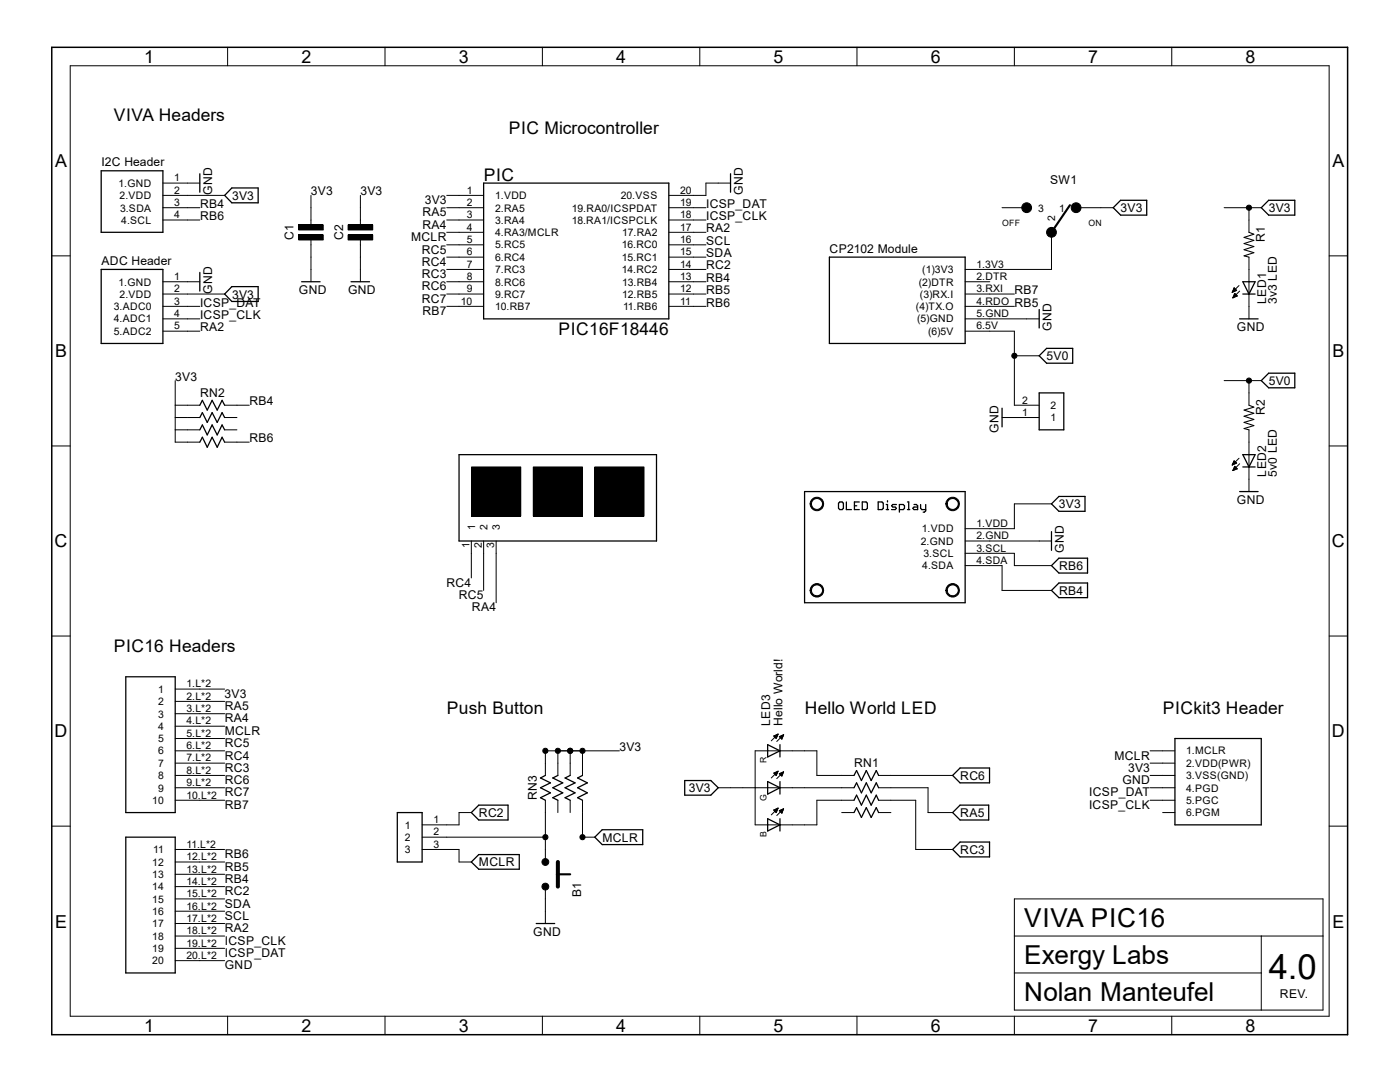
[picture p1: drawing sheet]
<svg xmlns="http://www.w3.org/2000/svg" width="279mm" height="216mm" viewBox="0 0 279 216" stroke-linecap="round" stroke-linejoin="round" font-family="sans-serif">
<g fill="none" stroke="#000" stroke-width=".25">
<path d="M20.2 34.1h12.3v12.3h-12.3zM39.9 34.7v3.7M46.3 37.5h5.2v3h-5.2l-1.5-1.5zM96.5 36.5h37v27.1h-37zM145.8 34.7v3.7M20.2 53.8h12.3v14.7h-12.3zM39.9 54.4v3.7M46.3 57.2h5.2v3h-5.2l-1.5-1.5zM60.2 56.2h3.7M70.1 56.2h3.6M165.5 51.3h27.1v17.2h-27.1zM222.2 41.4l1.4-1.4h5.3v2.9h-5.3z"/>
<path d="M248 56.2h2.5l-1.2 2.5zM248 58.7h2.5M251.7 41.4l1.5-1.4h5.2v2.9h-5.2zM207.4 61.8v3.6M207.4 78.4h4.9v7.4h-4.9zM208.9 69.5h5.2v3h-5.2l-1.5-1.5zM247.4 63.6h3.7M251.7 75.9l1.5-1.4h5.2v2.9h-5.2zM39.9 80.9l.5-1 1 1.9 .9-1.9 1 1.9 1-1.9 .5 1M39.9 83.3l.5-1 1 2 .9-2 1 2 1-2 .5 1M39.9 85.8l.5-1 1 2 .9-2 1 2 1-2 .5 1M39.9 88.2l.5-1 1 2 .9-2 1 2 1-2 .5 1"/>
<path d="M91.6 90.7h39.4v17.2h-39.4zM160.6 98.1h32v22.2h-32zM177.1 99.9v.3M200 81.4v3.8M211.3 99.1h5.2v2.9h-5.2l-1.5-1.5zM247.4 98.1h3.7M248 90.7h2.5l-1.2 2.5zM248 93.2h2.5M167.3 100.4l.3-.2h.5l.2 .2v1l-.2 .3h-.5l-.3-.3zM168.9 100.2v1.5h1M170.5 100.9h.5M171.5 100.2h-1v1.5h1"/>
<path d="M172.1 100.2h.7l.3 .2v1l-.3 .3h-.7zM175.3 100.2h.7l.3 .2v1l-.3 .3h-.7zM176.9 101.7h.4M176.9 100.7h.2v1M178.9 100.7h-.7l-.3 .2 .3 .3h.4l.3 .2-.3 .3h-.7M179.5 101.7h.8l.2-.3v-.5l-.2-.2h-.8v1.5M181.1 100.2h.3v1.5M181.1 101.7h.5M182.4 100.7h.5l.2 .2v.8h-.7l-.2-.3 .2-.2h.7M183.7 100.7v.7l.3 .3h.7M184.7 100.7v1.2l-.2 .3h-.3M209.8 106.1v3.7"/>
<path d="M211.3 116.3h5.7v3h-5.7l-1.5-1.5zM211.3 111.4h5.7v2.9h-5.7l-1.5-1.4zM25.1 135h9.9v27.1h-9.9zM108.8 154.7l-.9 .5 2 1-2 1 2 1-2 1 .9 .5M111.3 154.7l-1 .5 2 1-2 1 2 1-2 1 1 .5M113.8 154.7l-1 .5 2 1-2 1 2 1-2 1 1 .5M116.2 154.7l-.9 .5 1.9 1-1.9 1 1.9 1-1.9 1 .9 .5M136.7 155.7h5.2l1.4 1.5-1.4 1.5h-5.2zM153.2 148.6l2.5 1.2-2.5 1.2zM153.2 156l2.5 1.2-2.5 1.3zM155.7 148.6v2.4M155.7 156v2.5"/>
<path d="M170.4 154.7l.5-.9 1 1.9 1-1.9 1 1.9 1-1.9 .4 .9M170.4 157.2l.5-1 1 2 1-2 1 2 1-2 .4 1M170.4 159.7l.5-1 1 2 1-2 1 2 1-2 .4 1M190.1 154.7l1.5-1.5h5.9v3h-5.9zM234.5 147.4h17.2v17.2h-17.2zM25.1 167h9.9v27.1h-9.9zM79.3 162.1h4.9v9.9h-4.9zM94.1 162.1l1.4-1.4h5.9v2.9h-5.9zM95.5 170.5h8.1v2.9h-8.1l-1.4-1.4zM118.7 167l1.5-1.4h8.1v2.9h-8.1zM153.2 163.4l2.5 1.2-2.5 1.2zM155.7 163.4v2.4"/>
<path d="M170.4 162.1l.5-.9 1 1.9 1-1.9 1 1.9 1-1.9 .4 .9M190.1 162.1l1.5-1.4h5.7v2.9h-5.7zM191.6 168h5.9v3h-5.9l-1.5-1.5zM107 184.3h3.7"/>
</g>
<path d="M249.3 46.4l.9 .3-1.9 .7 1.9 .6-1.9 .6 1.9 .6-1.9 .6 1.9 .6-1.9 .7 1 .2M249.3 80.9l.9 .3-1.9 .6 1.9 .7-1.9 .6 1.9 .6-1.9 .6 1.9 .6-1.9 .6 1 .3" fill="none" stroke="#000" stroke-width=".21"/>
<g fill="none" stroke="#000" stroke-width=".2">
<path d="M14 13.1h251.3v189.7h-251.3zM45.4 9.4v3.7M76.8 9.4v3.7M108.2 9.4v3.7M139.7 9.4v3.7M171 9.4v3.7M202.4 9.4v3.7M233.8 9.4v3.7M32.5 39h12.3M32.5 36.5h7.4M62.1 39v6.4M71.9 39v6.4"/>
<path d="M89.2 39h7.3M145.8 36.5h-4.9v2.5h-7.4M10.3 51.1h3.7M32.5 41.4h7.4M32.5 43.9h7.4M32.5 56.2h7.4M32.5 58.7h12.3M59.6 44.9h4.9v1h-4.9zM59.6 46.9h4.9v1h-4.9zM62.1 47.4v8.8M69.5 44.9h4.9v1h-4.9zM69.5 46.9h4.9v1h-4.9z"/>
<path d="M71.9 47.4v8.8M89.2 41.4h7.3M89.2 43.9h7.3M89.2 46.4h7.3M89.2 48.9h7.3M89.2 51.3h7.3M89.2 53.8h7.3M89.2 56.2h7.3M89.2 58.7h7.3M133.5 41.4h7.4M133.5 43.9h7.4M133.5 46.4h7.4"/>
<path d="M133.5 48.9h7.4M133.5 51.3h7.4M133.5 53.8h7.4M133.5 56.2h7.4M133.5 58.7h7.4M192.6 56.2h4.9M192.6 58.7h9.8M200 41.4h4.9M209.8 46.4v7.4h-17.2M214.8 41.4h7.4M244.3 41.4h7.4M245.9 58.3h.1"/>
<path d="M246 58.2h.2M246 58.1h.3M246 58h.5M246 59.4h.1M246.1 58h.7M246.1 59.3h.2M246.1 57.9h.6M246.1 59.2h.4M246.2 57.8h.4M246.2 57.7h.3M246.2 59.1h.5M246.2 57.6h.3"/>
<path d="M246.2 59.1h.7M246.3 57.5h.1M246.3 59h.5M246.3 57.4l-.4 .9M246.3 57.4l.5 .6-.9 .3M246.3 57.4h.1M246.3 58.9h.5M246.3 58.8h.4M246.3 58.7h.3M246.4 58.6h.1M246.4 58.5l.5 .6-.9 .3zM247.3 57l-1.4 1.3"/>
<path d="M247.4 58.1l-1.4 1.3M249.3 41.4v5M249.3 51.3v12.3M265.3 51.1h3.6M32.5 63.6h7.4M32.5 61.1h7.4M32.5 66.1h7.4M35 75.9v12.3h4.9M89.2 61.1h7.3M133.5 61.1h7.4M192.6 63.6h14.8M192.6 61.1h9.8"/>
<path d="M192.6 66.1h9.8v14.8h5M202.4 71h5M244.3 75.9h7.4M249.3 75.9v5M10.3 89h3.7M35 83.3h4.9M35 80.9h4.9M35 85.8h4.9M44.8 83.3h2.5M44.8 80.9h4.9M44.8 85.8h2.5M44.8 88.2h4.9"/>
<path d="M94.1 93.2h9.8v9.8h-9.8zM106.4 93.2h9.8v9.8h-9.8zM118.7 93.2h9.8v9.8h-9.8zM162 99.7a1.35 1.35 0 0 1 2.2 .2 1.35 1.35 0 0 1-.8 2 1.35 1.35 0 0 1-1.7-1.4h.2a1.11 1.11 0 0 1 1.5-1 1.11 1.11 0 0 1 .4 1.8 1.11 1.11 0 0 1-1.8-.4l-.1-.4h-.2zM189.1 99.7a1.35 1.35 0 0 1 2.2 .2 1.35 1.35 0 0 1-.8 2 1.35 1.35 0 0 1-1.7-1.4h.2a1.11 1.11 0 0 1 1.5-1 1.11 1.11 0 0 1 .4 1.8 1.11 1.11 0 0 1-1.8-.4l-.1-.4h-.2zM200 83.3h7.4M246 92.8h.1M246 92.7h.2M246 92.6h.4M246 92.5h.6M246.1 92.4h.7M246.1 93.9h.1"/>
<path d="M246.1 93.8h.2M246.1 92.3h.6M246.1 93.7h.4M246.2 92.2h.4M246.2 92.2h.3M246.2 93.6h.5M246.2 92.1h.3M246.2 93.5h.7M246.3 92h.1M246.3 93.4h.5M246.3 91.9l.5 .5-.9 .4zM246.3 93.3h.4"/>
<path d="M246.3 93.3h.3M246.3 93.2h.2M246.4 93.1h.1M246.4 93l.5 .6-.9 .3zM247.3 91.4l-1.4 1.4M247.4 92.5l-1.4 1.4M249.3 85.8v12.3M265.3 89h3.6M94.1 107.9v7.4M96.5 107.9v9.9M99 107.9v12.4M162 116.9a1.35 1.35 0 0 1 2.2 .2 1.35 1.35 0 0 1-.8 2 1.35 1.35 0 0 1-1.7-1.3h.2a1.11 1.11 0 0 1 1.5-1.1 1.11 1.11 0 0 1 .4 1.8 1.11 1.11 0 0 1-1.8-.3l-.1-.4h-.2z"/>
<path d="M189.1 116.9a1.35 1.35 0 0 1 2.2 .2 1.35 1.35 0 0 1-.8 2 1.35 1.35 0 0 1-1.7-1.3h.2a1.11 1.11 0 0 1 1.5-1.1 1.11 1.11 0 0 1 .4 1.8 1.11 1.11 0 0 1-1.8-.3l-.1-.4h-.2zM192.6 107.9h17.2M192.6 110.4h9.8v2.5h7.4M192.6 112.9h7.4v4.9h9.8M209.8 100.5h-7.4v5h-9.8M10.3 126.9h3.7M35 137.5h9.8M35 140h9.8M265.3 126.9h3.6M35 149.8h9.8M35 152.3h9.8M35 154.7h9.8"/>
<path d="M35 157.2h9.8M35 159.7h9.8M35 142.4h9.8M35 144.9h9.8M35 147.4h9.8M108.8 159.7v12.3M111.3 149.8v4.9M111.3 159.7v2.4M113.8 149.8v4.9M113.8 159.7v2.4M116.2 159.7v7.3h2.5M116.2 149.8v4.9"/>
<path d="M123.6 149.8h-14.8v4.9M143.3 157.2h27.1M154.4 146.9l.9-.4-.4 .9zM154.4 146.9h.7M154.5 154.3h.6M154.5 147h.6M154.5 154.2h.7M154.6 146.8h.6M154.6 154.4h.5M154.6 147h.4M154.6 154.5h.4M154.7 147.1h.3"/>
<path d="M154.7 154.1h.5M154.7 154.6h.3M154.8 147.2h.2M154.8 146.7h.4M154.8 154.6h.1M154.9 147.3h.1M154.9 154.7h.1M154.9 154.1h.3M155 146.6h.2M155.1 154h.1M155.2 146.6h.1M155.3 146.5l-1.4 1.3"/>
<path d="M155.3 153.9l-1.4 1.3M155.3 153.9l-.9 .4 .5 .4M155.3 153.9l-.4 .8M155.5 147l.9-.4-.4 .9zM155.5 154.4h.7M155.6 147h.6M155.6 147h.7M155.6 154.5h.6M155.7 147.1h.5M155.7 154.6h.5M155.7 154.3h.6M155.7 147.2h.4"/>
<path d="M155.8 146.9h.5M155.8 154.6h.3M155.8 147.3h.3M155.9 154.7h.2M155.9 147.4h.1M155.9 154.2h.4M156 146.8h.3M156 154.8h.1M156 147.4h.1M156.1 154.1h.2M156.2 146.7h.1M156.3 154.1h.1"/>
<path d="M156.4 146.6l-1.4 1.4M156.4 146.6h.1M156.4 154l-1.4 1.4M156.4 154l-.9 .4M156.4 154l-.4 .9-.5-.5M170.4 154.7h-7.4v-4.9h-12.3v14.8h12.3v-4.9h7.4M175.3 154.7h14.8M175.3 157.2h9.9v4.9h4.9M175.3 159.7h7.5v9.8h7.3M229.5 149.8h5M229.5 152.3h5M229.5 154.7h5"/>
<path d="M229.5 157.2h5M229.5 159.7h5M10.3 164.8h3.7M35 169.5h9.8M35 172h9.8M35 174.5h9.8M35 176.9h9.8M35 179.4h9.8M84.2 169.5h7.4v2.5h2.5M84.2 167h24.6M94.1 162.1h-2.5v2.5h-7.4M108.8 176.9v7.4"/>
<path d="M154.4 161.6h.7M154.5 161.7h.6M154.6 161.8h.5M154.6 161.9h.4M154.6 161.5h.6M154.7 162h.3M154.8 162.1h.1M154.9 161.5h.3M155 161.4h.2M155.2 161.3h.1M155.3 161.2l-1.4 1.4M155.3 161.2l-.9 .4"/>
<path d="M155.3 161.2l-.4 .9-.5-.5M155.5 161.8l.9-.4-.4 .9zM155.6 161.8h.6M155.7 161.9h.5M155.7 161.7h.6M155.7 162h.4M155.8 162.1h.3M155.8 161.6h.5M155.9 162.1h.2M156 162.2h.1M156 161.5h.3M156.3 161.5h.1"/>
<path d="M156.4 161.4l-1.4 1.3M168 162.1h2.4M175.3 162.1h2.5M202.4 179.4h61.6v22.1h-61.6zM232 162.1h2.5M265.3 164.8h3.6M35 181.8h9.8M35 184.3h9.8M35 186.8h9.8M35 189.2h9.8M35 191.7h9.8M202.4 186.8h61.6"/>
<path d="M202.4 194.1h49.3M251.7 186.8v14.7M45.4 202.8v3.7M76.8 202.8v3.7M108.2 202.8v3.7M139.7 202.8v3.7M171 202.8v3.7M202.4 202.8v3.7M233.8 202.8v3.7"/>
<circle cx="204.9" cy="41.4" r=".98"/>
<circle cx="209.8" cy="46.4" r=".98"/>
<circle cx="214.8" cy="41.4" r=".98"/>
<circle cx="249.3" cy="41.4" r=".51"/>
<circle cx="202.4" cy="71" r=".51"/>
<circle cx="249.3" cy="75.9" r=".51"/>
<circle cx="108.8" cy="149.8" r=".51"/>
<circle cx="111.3" cy="149.8" r=".51"/>
<circle cx="113.8" cy="149.8" r=".51"/>
<circle cx="116.2" cy="149.8" r=".51"/>
<circle cx="108.8" cy="167" r=".51"/>
<circle cx="108.8" cy="176.9" r=".68"/>
<circle cx="108.8" cy="172" r=".68"/>
<circle cx="116.2" cy="167" r=".51"/>
</g>
<g fill="#000">
<path d="M59.6 44.9h4.9v1h-4.9z" fill-rule="evenodd"/>
<path d="M59.6 46.9h4.9v1h-4.9z" fill-rule="evenodd"/>
<path d="M69.5 44.9h4.9v1h-4.9z" fill-rule="evenodd"/>
<path d="M69.5 46.9h4.9v1h-4.9z" fill-rule="evenodd"/>
<path d="M94.1 93.2h9.8v9.8h-9.8z" fill-rule="evenodd"/>
<path d="M106.4 93.2h9.8v9.8h-9.8z" fill-rule="evenodd"/>
<path d="M118.7 93.2h9.8v9.8h-9.8z" fill-rule="evenodd"/>
<path d="M162 99.7a1.35 1.35 0 0 1 2.2 .2 1.35 1.35 0 0 1-.8 2 1.35 1.35 0 0 1-1.7-1.4h.2a1.11 1.11 0 0 1 1.5-1 1.11 1.11 0 0 1 .4 1.8 1.11 1.11 0 0 1-1.8-.4l-.1-.4h-.2z" fill-rule="evenodd"/>
<path d="M162 116.9a1.35 1.35 0 0 1 2.2 .2 1.35 1.35 0 0 1-.8 2 1.35 1.35 0 0 1-1.7-1.3h.2a1.11 1.11 0 0 1 1.5-1.1 1.11 1.11 0 0 1 .4 1.8 1.11 1.11 0 0 1-1.8-.3l-.1-.4h-.2z" fill-rule="evenodd"/>
<path d="M189.1 99.7a1.35 1.35 0 0 1 2.2 .2 1.35 1.35 0 0 1-.8 2 1.35 1.35 0 0 1-1.7-1.4h.2a1.11 1.11 0 0 1 1.5-1 1.11 1.11 0 0 1 .4 1.8 1.11 1.11 0 0 1-1.8-.4l-.1-.4h-.2z" fill-rule="evenodd"/>
<path d="M189.1 116.9a1.35 1.35 0 0 1 2.2 .2 1.35 1.35 0 0 1-.8 2 1.35 1.35 0 0 1-1.7-1.3h.2a1.11 1.11 0 0 1 1.5-1.1 1.11 1.11 0 0 1 .4 1.8 1.11 1.11 0 0 1-1.8-.3l-.1-.4h-.2z" fill-rule="evenodd"/>
<circle cx="204.9" cy="41.4" r=".98"/>
<circle cx="209.8" cy="46.4" r=".98"/>
<circle cx="214.8" cy="41.4" r=".98"/>
<circle cx="249.3" cy="41.4" r=".51"/>
<circle cx="202.4" cy="71" r=".51"/>
<circle cx="249.3" cy="75.9" r=".51"/>
<circle cx="108.8" cy="149.8" r=".51"/>
<circle cx="111.3" cy="149.8" r=".51"/>
<circle cx="113.8" cy="149.8" r=".51"/>
<circle cx="116.2" cy="149.8" r=".51"/>
<circle cx="108.8" cy="167" r=".51"/>
<circle cx="108.8" cy="176.9" r=".68"/>
<circle cx="108.8" cy="172" r=".68"/>
<circle cx="116.2" cy="167" r=".51"/>
</g>
<path d="M213.5 40.9l-3.7 5.5M111.3 174.5h2.5" fill="none" stroke="#000" stroke-width=".42"/>
<path d="M111.3 172v4.9" fill="none" stroke="#000" stroke-width=".8"/>
<path d="M10.3 9.4h258.6v197.1h-258.6z" fill="none" stroke="#000" stroke-width=".3"/>
<text font-size="6.9" x="253.2" y="195.4">4.0</text>
<g font-size="5.2">
<text x="204.4" y="184.9">VIVA PIC16</text>
<text x="204.4" y="192.3">Exergy Labs</text>
<text x="204.4" y="199.7">Nolan Manteufel</text>
</g>
<g font-size="3.6">
<text x="28.7" y="12.5">1</text>
<text x="60.2" y="12.5">2</text>
<text x="91.6" y="12.5">3</text>
<text x="123" y="12.5">4</text>
<text x="154.4" y="12.5">5</text>
<text x="185.8" y="12.5">6</text>
<text x="217.2" y="12.5">7</text>
<text x="248.6" y="12.5">8</text>
<text x="11" y="33.4">A</text>
<text x="265.9" y="33.4">A</text>
<text x="11" y="71.3">B</text>
<text x="265.9" y="71.3">B</text>
<text x="10.9" y="109.2">C</text>
<text x="265.8" y="109.2">C</text>
<text x="10.9" y="147.2">D</text>
<text x="265.8" y="147.2">D</text>
<text x="11" y="185.1">E</text>
<text x="265.9" y="185.1">E</text>
<text x="28.7" y="205.9">1</text>
<text x="60.2" y="205.9">2</text>
<text x="91.6" y="205.9">3</text>
<text x="123" y="205.9">4</text>
<text x="154.4" y="205.9">5</text>
<text x="185.8" y="205.9">6</text>
<text x="217.2" y="205.9">7</text>
<text x="248.6" y="205.9">8</text>
</g>
<g font-size="3.5">
<text x="22.7" y="24.2">VIVA Headers</text>
<text x="101.5" y="26.7">PIC Microcontroller</text>
<text x="96.6" y="36">PIC</text>
<text x="111.5" y="66.8">PIC16F18446</text>
<text x="22.7" y="130.1">PIC16 Headers</text>
<text x="89.2" y="142.4">Push Button</text>
<text x="160.6" y="142.4">Hello World LED</text>
<text x="232.1" y="142.4">PICkit3 Header</text>
</g>
<g font-size="2.4">
<text x="20.2" y="33.1">I2C Header</text>
<text x="39.9" y="41.4">RB4</text>
<text x="42.3" y="38.9" transform="rotate(-90 42.3 38.9)">GND</text>
<text x="46.3" y="39.8">3V3</text>
<text x="62.1" y="39">3V3</text>
<text x="71.9" y="39">3V3</text>
<text x="84.8" y="40.7">3V3</text>
<text x="140.9" y="41.4">ICSP_DAT</text>
<text x="148.3" y="38.9" transform="rotate(-90 148.3 38.9)">GND</text>
<text x="209.6" y="36.8">SW1</text>
<text x="39.9" y="43.9">RB6</text>
<text x="58.6" y="47.8" transform="rotate(-90 58.6 47.8)">C1</text>
<text x="68.5" y="47.8" transform="rotate(-90 68.5 47.8)">C2</text>
<text x="84.3" y="43.2">RA5</text>
<text x="84.3" y="45.6">RA4</text>
<text x="140.9" y="43.9">ICSP_CLK</text>
<text x="140.9" y="46.4">RA2</text>
<text x="223.6" y="42.3">3V3</text>
<text x="253.2" y="42.3">3V3</text>
<text x="20.2" y="52.8">ADC Header</text>
<text x="82" y="48.1">MCLR</text>
<text x="84.2" y="50.6">RC5</text>
<text x="84.2" y="53">RC4</text>
<text x="140.9" y="48.9">SCL</text>
<text x="140.9" y="51.3">SDA</text>
<text x="140.9" y="53.8">RC2</text>
<text x="165.6" y="50.5">CP2102 Module</text>
<text x="252.4" y="48.3" transform="rotate(-90 252.4 48.3)">R1</text>
<text x="42.3" y="58.6" transform="rotate(-90 42.3 58.6)">GND</text>
<text x="46.3" y="59.6">3V3</text>
<text x="59.6" y="58.7">GND</text>
<text x="69.5" y="58.7">GND</text>
<text x="84.2" y="58">RC6</text>
<text x="84.2" y="55.5">RC3</text>
<text x="140.9" y="58.7">RB5</text>
<text x="140.9" y="56.2">RB4</text>
<text x="202.5" y="58.7">RB7</text>
<text x="39.9" y="63.6">ICSP_CLK</text>
<text x="39.9" y="61.2">ICSP_DAT</text>
<text x="84.2" y="60.4">RC7</text>
<text x="84.3" y="62.9">RB7</text>
<text x="140.9" y="61.2">RB6</text>
<text x="202.5" y="61.2">RB5</text>
<text x="252.7" y="60.6" transform="rotate(-90 252.7 60.6)">LED1</text>
<text x="254.8" y="60.7" transform="rotate(-90 254.8 60.7)">3v3 LED</text>
<text x="39.9" y="66.1">RA2</text>
<text x="208.9" y="71.9">5V0</text>
<text x="209.8" y="66" transform="rotate(-90 209.8 66)">GND</text>
<text x="246.8" y="66.1">GND</text>
<text x="35" y="75.9">3V3</text>
<text x="253.2" y="76.8">5V0</text>
<text x="39.9" y="79.1">RN2</text>
<text x="49.8" y="80.9">RB4</text>
<text x="252.4" y="82.8" transform="rotate(-90 252.4 82.8)">R2</text>
<text x="49.8" y="88.2">RB6</text>
<text x="199.3" y="86.4" transform="rotate(-90 199.3 86.4)">GND</text>
<text x="252.7" y="95.1" transform="rotate(-90 252.7 95.1)">LED2</text>
<text x="254.8" y="95.1" transform="rotate(-90 254.8 95.1)">5v0 LED</text>
<text x="211.3" y="101.4">3V3</text>
<text x="246.8" y="100.5">GND</text>
<text x="211.4" y="113.7">RB6</text>
<text x="212.3" y="110.4" transform="rotate(-90 212.3 110.4)">GND</text>
<text x="89.1" y="117.1">RC4</text>
<text x="91.6" y="119.5">RC5</text>
<text x="211.4" y="118.7">RB4</text>
<text x="94.2" y="122">RA4</text>
<text x="44.8" y="139.2">3V3</text>
<text x="44.9" y="141.7">RA5</text>
<text x="44.9" y="146.6">MCLR</text>
<text x="44.9" y="149.1">RC5</text>
<text x="44.9" y="144.1">RA4</text>
<text x="123.6" y="149.8">3V3</text>
<text x="153.7" y="144.9" transform="rotate(-90 153.7 144.9)">LED3</text>
<text x="156.2" y="144.9" transform="rotate(-90 156.2 144.9)">Hello World!</text>
<text x="44.9" y="151.6">RC4</text>
<text x="44.9" y="154">RC3</text>
<text x="170.5" y="153">RN1</text>
<text x="191.6" y="155.6">RC6</text>
<text x="222.4" y="151.6">MCLR</text>
<text x="225.1" y="154">3V3</text>
<text x="44.9" y="161.4">RB7</text>
<text x="44.9" y="158.9">RC7</text>
<text x="44.9" y="156.5">RC6</text>
<text x="107.1" y="159.6" transform="rotate(-90 107.1 159.6)">RN3</text>
<text x="137.5" y="158.1">3V3</text>
<text x="217.3" y="161.4">ICSP_CLK</text>
<text x="217.4" y="158.9">ICSP_DAT</text>
<text x="224" y="156.5">GND</text>
<text x="95.6" y="163">RC2</text>
<text x="120.2" y="167.9">MCLR</text>
<text x="191.6" y="163">RA5</text>
<text x="44.9" y="173.7">RB5</text>
<text x="44.9" y="171.2">RB6</text>
<text x="95.6" y="172.8">MCLR</text>
<text x="191.6" y="170.4">RC3</text>
<text x="44.9" y="176.2">RB4</text>
<text x="44.9" y="178.6">RC2</text>
<text x="116" y="179.1" transform="rotate(-90 116 179.1)">B1</text>
<text x="44.9" y="183.6">SCL</text>
<text x="44.9" y="181.1">SDA</text>
<text x="44.9" y="188.5">ICSP_CLK</text>
<text x="44.9" y="191">ICSP_DAT</text>
<text x="44.9" y="186">RA2</text>
<text x="106.4" y="186.8">GND</text>
<text x="44.9" y="193.4">GND</text>
<text x="255.4" y="199.1">REV.</text>
</g>
<g font-size="2.1">
<text x="23.7" y="37.3">1.GND</text>
<text x="23.9" y="39.7">2.VDD</text>
<text x="34.8" y="36.2">1</text>
<text x="34.8" y="38.7">2</text>
<text x="34.8" y="41.1">3</text>
<text x="93.1" y="38.7">1</text>
<text x="93.1" y="41.1">2</text>
<text x="98.8" y="39.7">1.VDD</text>
<text x="123.9" y="39.7">20.VSS</text>
<text x="135.8" y="38.7">20</text>
<text x="135.8" y="41.1">19</text>
<text x="24" y="42.2">3.SDA</text>
<text x="24.2" y="44.7">4.SCL</text>
<text x="34.8" y="43.6">4</text>
<text x="93.1" y="43.6">3</text>
<text x="93.1" y="46">4</text>
<text x="98.8" y="42.2">2.RA5</text>
<text x="98.8" y="44.7">3.RA4</text>
<text x="98.8" y="47.1">4.RA3/MCLR</text>
<text x="114.1" y="44.7">18.RA1/ICSPCLK</text>
<text x="114.1" y="42.2">19.RA0/ICSPDAT</text>
<text x="124.2" y="47.1">17.RA2</text>
<text x="135.8" y="43.6">18</text>
<text x="135.8" y="46">17</text>
<text x="207.2" y="42.2">3</text>
<text x="210.6" y="44.1" transform="rotate(-90 210.6 44.1)">2</text>
<text x="211.4" y="42.2">1</text>
<text x="93.1" y="48.5">5</text>
<text x="93.1" y="51">6</text>
<text x="93.1" y="53.4">7</text>
<text x="98.8" y="49.6">5.RC5</text>
<text x="98.8" y="52">6.RC4</text>
<text x="124.1" y="49.6">16.RC0</text>
<text x="124.1" y="52">15.RC1</text>
<text x="135.8" y="48.5">16</text>
<text x="135.8" y="51">15</text>
<text x="135.8" y="53.4">14</text>
<text x="194.9" y="53.4">1.3V3</text>
<text x="23.7" y="57">1.GND</text>
<text x="23.9" y="59.4">2.VDD</text>
<text x="34.8" y="55.9">1</text>
<text x="34.8" y="58.3">2</text>
<text x="93.1" y="55.9">8</text>
<text x="93.1" y="58.3">9</text>
<text x="98.8" y="54.5">7.RC3</text>
<text x="98.8" y="57">8.RC6</text>
<text x="98.8" y="59.4">9.RC7</text>
<text x="124.1" y="54.5">14.RC2</text>
<text x="124.2" y="57">13.RB4</text>
<text x="124.2" y="59.4">12.RB5</text>
<text x="135.8" y="55.9">13</text>
<text x="135.8" y="58.3">12</text>
<text x="183.3" y="57">(2)DTR</text>
<text x="183.6" y="59.4">(3)RX.I</text>
<text x="184.1" y="54.5">(1)3V3</text>
<text x="194.9" y="55.9">2.DTR</text>
<text x="194.9" y="58.3">3.RXI</text>
<text x="22.7" y="61.9">3.ADC0</text>
<text x="22.7" y="64.3">4.ADC1</text>
<text x="34.8" y="60.8">3</text>
<text x="34.8" y="63.3">4</text>
<text x="34.8" y="65.7">5</text>
<text x="92" y="60.8">10</text>
<text x="98.8" y="61.9">10.RB7</text>
<text x="124.3" y="61.9">11.RB6</text>
<text x="135.8" y="60.8">11</text>
<text x="182.8" y="61.9">(4)TX.O</text>
<text x="183" y="64.3">(5)GND</text>
<text x="194.9" y="60.8">4.RDO</text>
<text x="194.9" y="63.3">5.GND</text>
<text x="194.9" y="65.7">6.5V</text>
<text x="22.7" y="66.8">5.ADC2</text>
<text x="185.2" y="66.8">(6)5V</text>
<text x="204" y="83">1</text>
<text x="204" y="80.5">2</text>
<text x="209.6" y="81.6">2</text>
<text x="209.6" y="84.1">1</text>
<text x="94.8" y="105.7" transform="rotate(-90 94.8 105.7)">1</text>
<text x="97.3" y="105.7" transform="rotate(-90 97.3 105.7)">2</text>
<text x="99.7" y="105.7" transform="rotate(-90 99.7 105.7)">3</text>
<text x="184" y="106.2">1.VDD</text>
<text x="194.9" y="105.2">1.VDD</text>
<text x="194.9" y="107.6">2.GND</text>
<text x="93.7" y="109.4" transform="rotate(-90 93.7 109.4)">1</text>
<text x="96.2" y="109.4" transform="rotate(-90 96.2 109.4)">2</text>
<text x="98.6" y="109.4" transform="rotate(-90 98.6 109.4)">3</text>
<text x="183.8" y="108.7">2.GND</text>
<text x="184.1" y="113.6">4.SDA</text>
<text x="184.3" y="111.2">3.SCL</text>
<text x="194.9" y="110.1">3.SCL</text>
<text x="194.9" y="112.5">4.SDA</text>
<text x="37.2" y="137.2">1.L*2</text>
<text x="31.5" y="138.2">1</text>
<text x="31.5" y="140.7">2</text>
<text x="31.5" y="143.2">3</text>
<text x="37.2" y="139.6">2.L*2</text>
<text x="37.2" y="142.1">3.L*2</text>
<text x="31.5" y="145.6">4</text>
<text x="31.5" y="148.1">5</text>
<text x="37.2" y="144.5">4.L*2</text>
<text x="37.2" y="147">5.L*2</text>
<text x="37.2" y="149.5">6.L*2</text>
<text x="31.5" y="150.5">6</text>
<text x="31.5" y="153">7</text>
<text x="31.5" y="155.5">8</text>
<text x="37.2" y="151.9">7.L*2</text>
<text x="37.2" y="154.4">8.L*2</text>
<text x="236.7" y="150.5">1.MCLR</text>
<text x="236.7" y="153">2.VDD(PWR)</text>
<text x="236.7" y="155.5">3.VSS(GND)</text>
<text x="30.4" y="160.4">10</text>
<text x="31.5" y="157.9">9</text>
<text x="37.2" y="156.8">9.L*2</text>
<text x="37.2" y="159.3">10.L*2</text>
<text x="236.7" y="157.9">4.PGD</text>
<text x="236.7" y="160.4">5.PGC</text>
<text x="80.8" y="165.4">1</text>
<text x="80.8" y="167.8">2</text>
<text x="86.5" y="164.3">1</text>
<text x="86.5" y="166.7">2</text>
<text x="236.7" y="162.9">6.PGM</text>
<text x="30.4" y="172.7">12</text>
<text x="30.6" y="170.3">11</text>
<text x="37.2" y="169.2">11.L*2</text>
<text x="37.2" y="171.6">12.L*2</text>
<text x="80.8" y="170.3">3</text>
<text x="86.5" y="169.2">3</text>
<text x="30.4" y="175.2">13</text>
<text x="30.4" y="177.6">14</text>
<text x="37.2" y="174.1">13.L*2</text>
<text x="37.2" y="176.6">14.L*2</text>
<text x="37.2" y="179">15.L*2</text>
<text x="30.4" y="180.1">15</text>
<text x="30.4" y="182.6">16</text>
<text x="30.4" y="185">17</text>
<text x="37.2" y="181.5">16.L*2</text>
<text x="37.2" y="183.9">17.L*2</text>
<text x="30.4" y="187.5">18</text>
<text x="30.4" y="190">19</text>
<text x="37.2" y="186.4">18.L*2</text>
<text x="37.2" y="188.9">19.L*2</text>
<text x="37.2" y="191.3">20.L*2</text>
<text x="30.4" y="192.4">20</text>
</g>
<g font-size="1.7">
<text x="200" y="45.1">OFF</text>
<text x="217.2" y="45.1">ON</text>
<text x="152.9" y="152.3" transform="rotate(-90 152.9 152.3)">R</text>
<text x="152.9" y="159.8" transform="rotate(-90 152.9 159.8)">G</text>
<text x="152.9" y="167" transform="rotate(-90 152.9 167)">B</text>
</g>
</svg>
